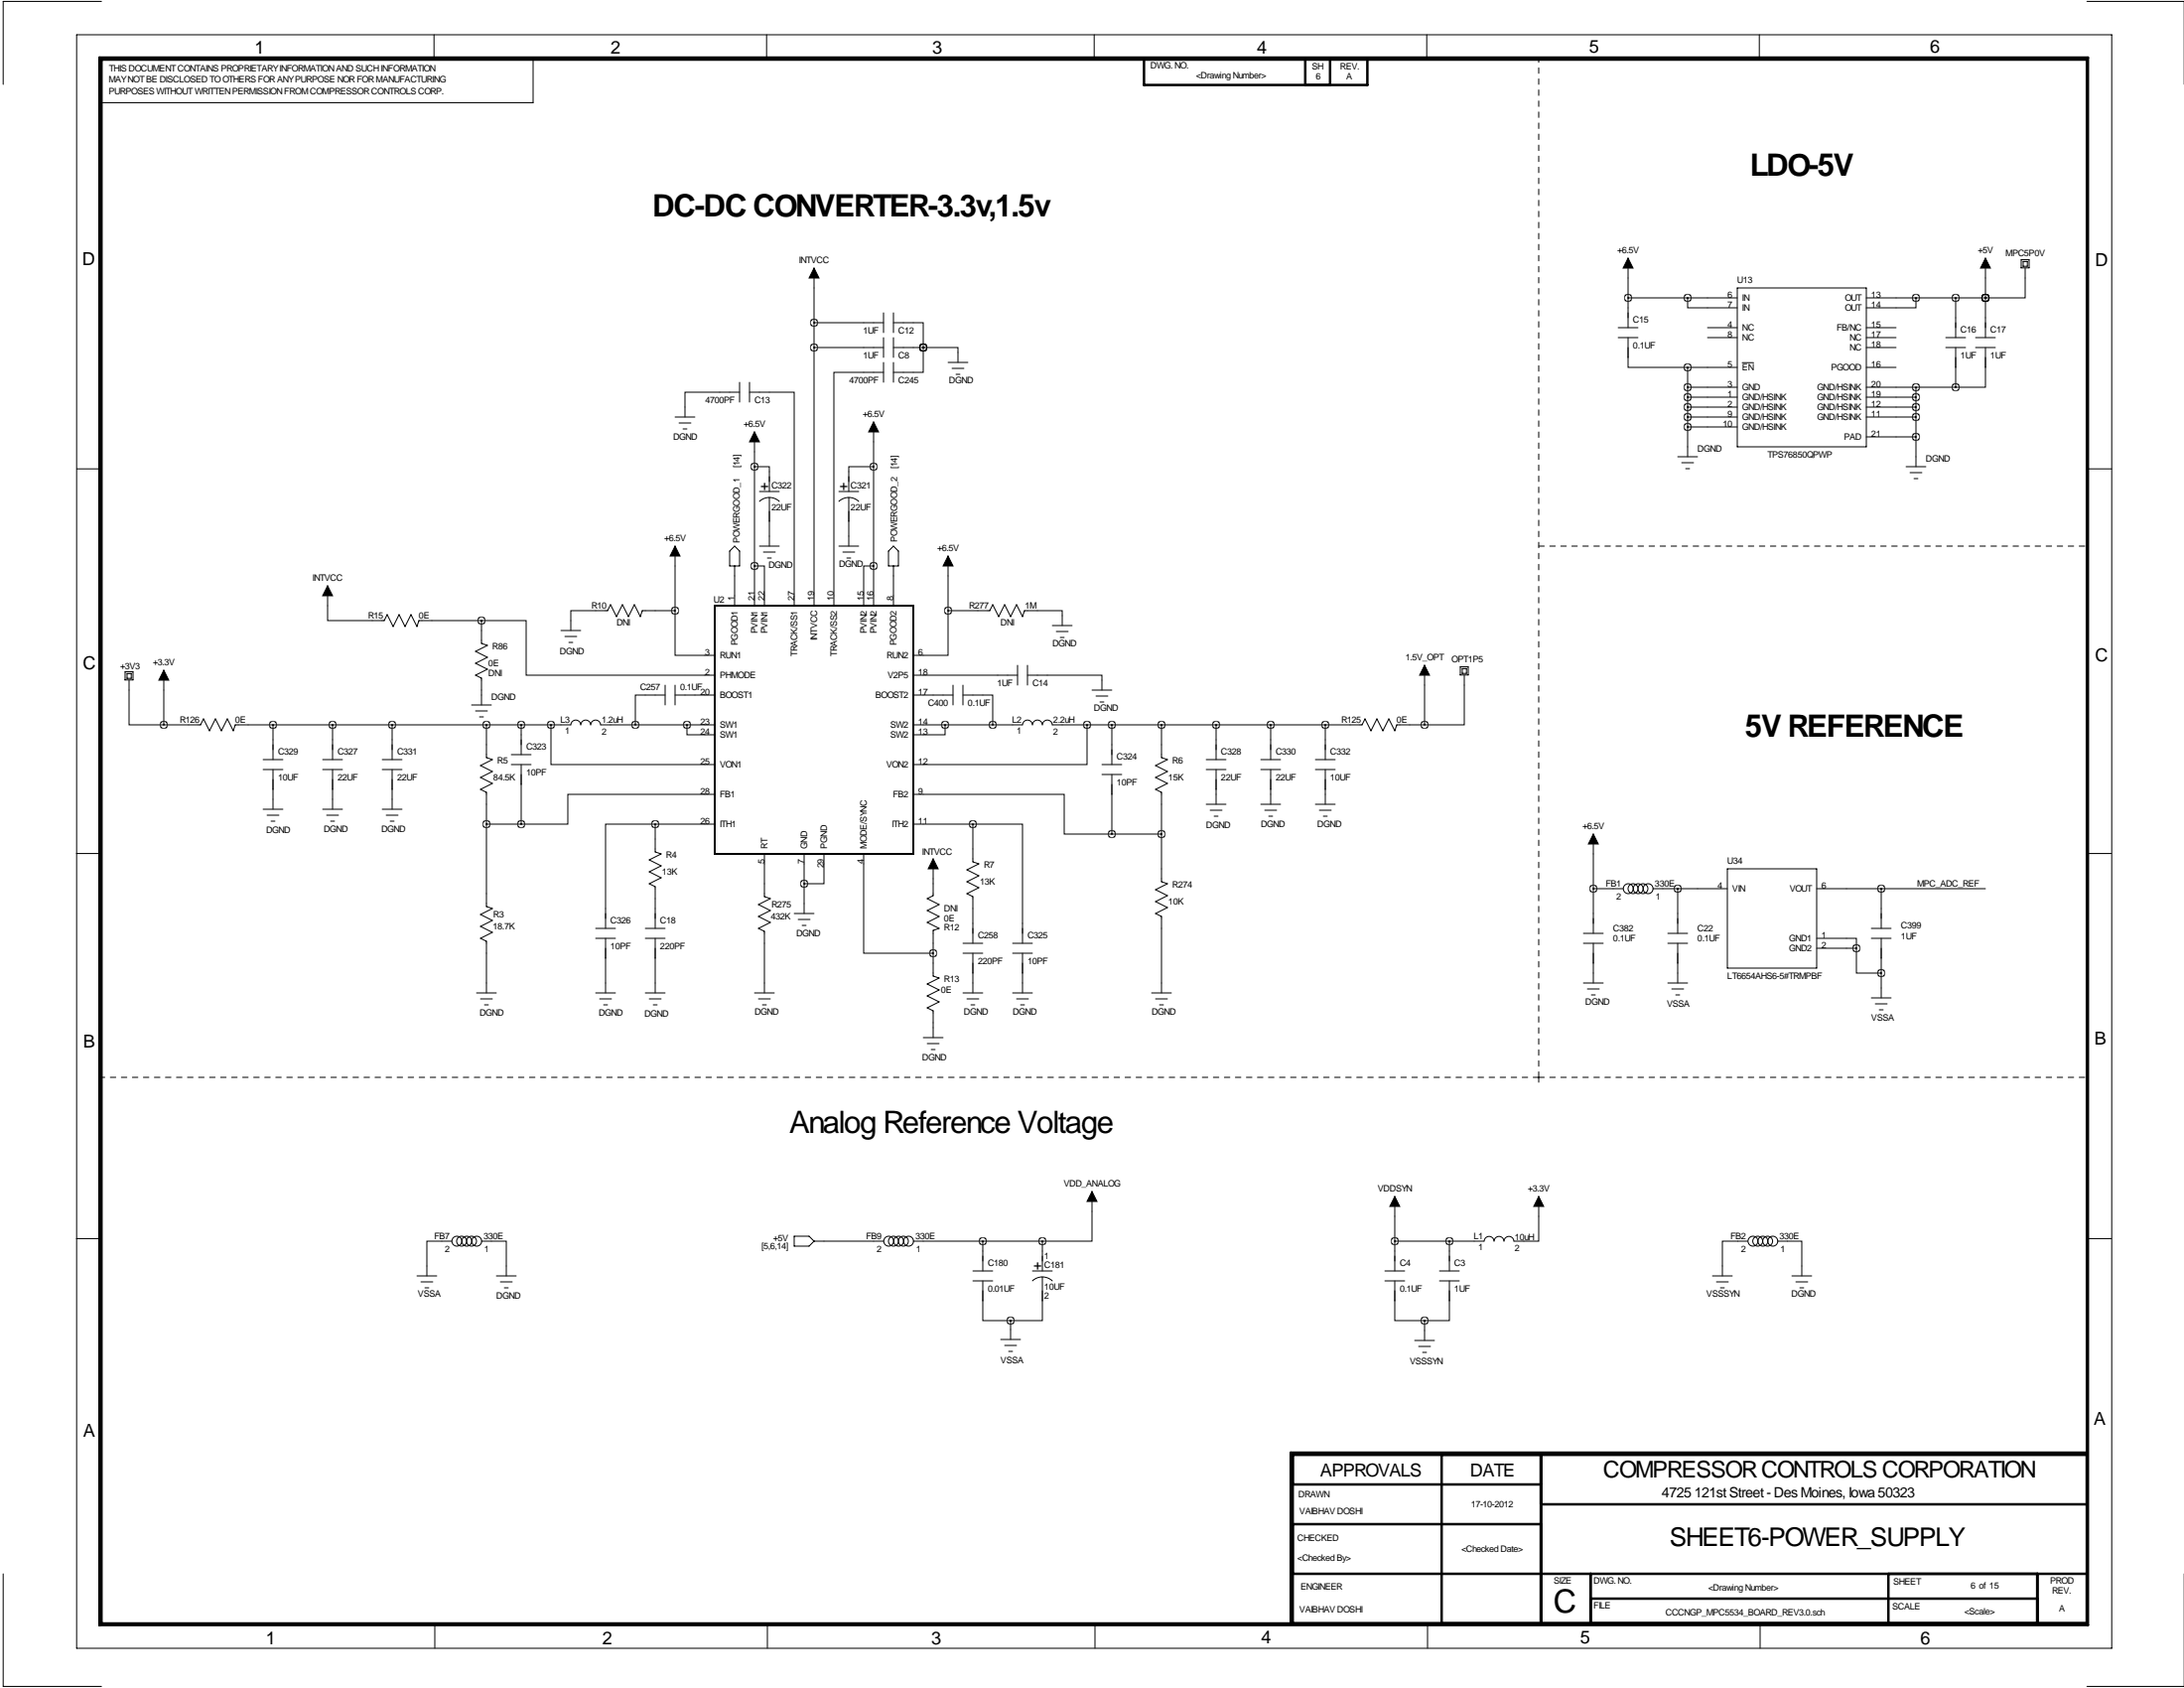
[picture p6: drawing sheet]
<svg xmlns="http://www.w3.org/2000/svg" width="559mm" height="432mm" viewBox="0 0 559 432" stroke-linecap="round" stroke-linejoin="round" font-family="sans-serif">
<g fill="none" stroke="#000" stroke-width=".25">
<path d="M19.6 8.9h520.7v412.7h-520.7zM26 .4h-25.2v21.2M111 8.9v6.3M143.6 15.2h-7.2v11.1h-110.8M196.1 8.9v6.3M280 8.9v6.3M365 8.9v6.3M450.1 8.9v6.3M534 .4h24.8M208.3 68.6v86.3M416.6 76.2h27.9M416.6 66v17.8"/>
<path d="M431.8 76.2v2.5h12.7M444.5 73.7h33v40.6h-33zM477.5 76.2h30.5M490.2 76.2v2.5h-12.7M500.4 76.2v10.2M508 76.2h.1M508 66v20.4M517.1 68.5h2.1v-2.1h-2.1v2.1M517.6 68.1h1.1v-1.2h-1v1.2M518.2 68.6v7.6h-10.2M189.2 97.8v5.1M191.8 97.8v5.1"/>
<path d="M208.3 88.9h17.8M208.3 82.6h17.8M226.1 95.2h-12.7v59.7M226.1 80v5.1M226.1 86.4v5M226.1 92.7v5.1M228.6 82.6h7.6v6.3M228.6 80v5.1M228.6 86.4v5M228.6 92.7v5.1M228.6 88.9h7.6M236.2 88.9h.1"/>
<path d="M236.2 88.9v6.3h-7.6M236.2 88.9h8.9v3.8M242.6 92.7h5M243.6 94.2h3M244.6 95.8h1M414 83.8h5.1M414 86.4h5.1M416.6 86.4v7.6h15.2M431.8 99.1h12.7M431.8 94h12.7M431.8 94v22.8M436.9 83.8h7.6"/>
<path d="M436.9 86.4h7.6M445.8 92.8h2.9M477.5 88.9h7.6M477.5 83.8h7.6M477.5 86.4h7.6M477.5 99.1h22.9M477.5 94h7.6M490.2 99.1v20.3M497.8 88.9h5.1M497.8 86.4h5.1M500.4 88.9v10.2M505.5 88.9h5"/>
<path d="M505.5 86.4h5M508 88.9v10.2h-7.6M19.7 119.9h6.4M172.7 106.7h5.1M173.7 108.2h3.1M174.8 109.7h1M189.2 100.3h-13.9v6.4M191.8 100.3h11.4v54.6M193 119.4h3.8v6.3M193 110.5v44.4M223.5 119.4h-6.3v6.3M223.5 107.9v47"/>
<path d="M429.3 116.8h5M430.3 118.4h3M431.3 119.9h1M431.8 101.6h12.7M431.8 104.1h12.7M431.8 106.7h12.7M431.8 109.2h12.7M477.5 101.6h12.7M477.5 104.1h12.7M477.5 106.7h12.7M477.5 111.8h12.7M487.7 119.4h5.1"/>
<path d="M533.9 119.9h6.4M172.7 139.7v16.5M194.3 125.7h5.1M194.3 139.7h5.1M194.3 128.3a3.7 3.7 0 0 1 5.1 0M196.8 127.3v12.4M214.6 125.7h5.1M214.6 139.7h5.1M214.6 128.3a3.7 3.7 0 0 1 5.1 0M217.2 127.3v12.4M488.7 120.9h3M489.7 122.4h1"/>
<path d="M83.8 149.9v8.9h14.5l.8-1.6 1.5 3.1 1.5-3.1 1.5 3.1 1.6-3.1 1.5 3.1 .5-1.5h16M123.2 158.8h11.4v13.9h48.3M123.2 158.8v5.8l1.5 .5-3 1.5 3 1.5-3 1.6 3 1.5-3 1.5 1.5 .8v6.8M172.7 156.2v11.4h10.2M172.7 156.2h-8.4l-.5 1.5-1.5-3-1.5 3-1.5-3-1.6 3-1.5-3-.8 1.5h-9.4v5.1M186.7 141l1.3-1.3 1.2 1.3v3.8h-2.5zM188 144.8v10.1M193 144.8h2.6v10.1M195.3 141.2h3.1M196.3 142.7h1.1M215.6 141.2h3.1M216.7 142.7h1"/>
<path d="M223.5 144.8h-2.5v10.1M227.3 141l1.3-1.3 1.3 1.3v3.8h-2.6zM228.6 144.8v10.1M242.6 156.2v11.4h-8.9M242.6 156.2h10.6l.8-1.5 1.5 3 1.5-3 1.6 3 1.5-3 1.5 3 .5-1.5h9.7v3.8M242.6 142.2v14M32 173.9h2v-2h-2v2M32.5 173.5h1.1v-1.2h-1.1v1.2M33 174v11.4h8.9M41.9 171.4v14M143.5 161.3h5.1M144.5 162.8h3.1"/>
<path d="M145.5 164.3h1.1M170.2 177.8h-7.6v7.6M170.2 175.3v5M172.7 177.8h10.2M172.7 175.3v5M233.7 177.8h10.1M233.7 172.7h26.6M243.8 175.3v5M246.4 177.8h7.6v7.6M246.4 175.3v5M260.3 170.2v5.1M262.9 172.7h19v3.8"/>
<path d="M262.9 170.2v5.1M269.2 160h5.1M270.3 161.5h3M271.3 163.1h1M279.4 176.5h5.1M280.4 178.1h3.1M281.4 179.6h1M364.5 170.2v15.2M373.6 172.7h2.1v-2.1h-2.1v2.1M374.1 172.3h1.1v-1.3h-1.1v1.3M374.6 172.7v12.7h-10.1M41.9 185.4h9.4l.8-1.5 1.5 3 1.5-3 1.5 3 1.6-3 1.5 3 .5-1.5h85.9a1.27 1.27 0 0 1 1.2-1.2 1.27 1.27 0 0 1 1.3 1.2 1.27 1.27 0 0 1 1.3-1.2 1.27 1.27 0 0 1 1.2 1.2 1.27 1.27 0 0 1 1.3-1.2 1.27 1.27 0 0 1 1.3 1.2h29.2"/>
<path d="M67.3 194.3h5.1M67.3 196.8h5.1M69.8 185.4v8.9M69.8 196.8v10.2M82.5 194.3h5.1M82.5 196.8h5.1M85.1 185.4v8.9M85.1 196.8v10.2M97.8 194.3h5.1M97.8 196.8h5.1M100.3 185.4v8.9M100.3 196.8v10.2"/>
<path d="M120.6 180.3h5.1M121.7 181.9h3M122.7 183.4h1M124.5 185.4v8.4l1.5 .5-3.1 1.5 3.1 1.6-3.1 1.5 3.1 1.5-3.1 1.5 1.6 .8v29.2l1.5 .5-3.1 1.5 3.1 1.6-3.1 1.5 3.1 1.5-3.1 1.5 1.6 .8v13.2M130.8 195.6h5.1M130.8 193h5.1M133.3 185.4v7.6M133.3 195.6v15.2M141 185.4v10.2h41.9M175.8 185.4v2.6h7.1M233.7 185.4h27.9a1.27 1.27 0 0 1 1.3-1.2 1.27 1.27 0 0 1 1.3 1.2 1.27 1.27 0 0 1 1.2-1.2 1.27 1.27 0 0 1 1.3 1.2 1.27 1.27 0 0 1 1.3-1.2 1.27 1.27 0 0 1 1.2 1.2h79.3l.7-1.5 1.6 3 1.5-3 1.5 3 1.5-3 1.6 3 .5-1.5h7.1M241.8 185.4v2.6h-8.1"/>
<path d="M278.1 185.4v10.2h-44.4M281.9 195.6h5.1M281.9 198.1h5.1M284.5 185.4v10.2M284.5 198.1v15.3M297.2 185.4v8.4l1.5 .5-3 1.5 3 1.6-3 1.5 3 1.5-3 1.5 1.5 .8v22.9l1.5 .5-3 1.5 3 1.5-3 1.5 3 1.6-3 1.5 1.5 .7v19.6M308.6 194.3h5.1M308.6 196.8h5.1M311.1 185.4v8.9M311.1 196.8v8.9M322.6 194.3h5.1M322.6 196.8h5.1"/>
<path d="M325.1 185.4v8.9M325.1 196.8v8.9M336.5 194.3h5.1M336.5 196.8h5.1M339.1 185.4v8.9M339.1 196.8v8.9M19.6 218.3h6.4M67.3 207h5.1M68.3 208.5h3.1M69.3 210.1h1.1M82.5 207h5.1M83.6 208.5h3"/>
<path d="M84.6 210.1h1M97.8 207h5.1M98.8 208.5h3.1M99.8 210.1h1M124.5 210.8h8.8M167.6 210.8h-12.7v26.7M167.6 210.8h15.3M167.6 210.8v7.1l1.6 .5-3.1 1.6 3.1 1.5-3.1 1.5 3.1 1.5-3.1 1.6 1.5 .7v10.7M182.9 203.2h-37.6v7.6h-12M195.6 218.4v11l1.5 .5-3 1.5 3 1.5-3 1.5 3 1.6-3 1.5 1.5 .8v15.7M205.7 218.4v15.3M210.8 218.4v7.7h-5.1"/>
<path d="M221 218.4v25.4h17.8M233.7 203.2h38.6v10.2h12.2M233.7 210.8h15.2M238.8 219.7v9.4l-1.6 .8 3.1 1.5-3.1 1.5 3.1 1.5-3.1 1.6 3.1 1.5-1.5 .5v11.7l1.5 .5-3.1 1.5 3.1 1.5-3.1 1.6 3.1 1.5-3.1 1.5 1.6 .8v6.8M248.9 210.8h12.7v30.5M248.9 210.8v9.7l1.5 .5-3 1.5 3 1.5-3 1.6 3 1.5-3 1.5 1.5 .8v11.9M284.5 213.4h12.7M308.6 205.7h5.1M309.6 207.3h3.1M310.6 208.8h1.1M322.6 205.7h5.1M323.6 207.3h3"/>
<path d="M324.6 208.8h1M336.5 205.7h5.1M337.6 207.3h3M338.6 208.8h1M407.7 213.4v25.4M533.8 218.3h6.4M152.4 237.5h5.1M165.1 237.5h5.1M203.2 233.7h5.1M204.2 235.2h3.1M205.2 236.7h1M405.1 238.8h5.1"/>
<path d="M407.7 227.3h7.6M422.9 227.3h19.1M426.7 238.8h5.1M429.3 227.3v11.5M442 222.2h22.8v25.4h-22.8zM464.8 227.3h43.2M478.8 237.5h5.1M481.3 227.3v10.2M121.9 254h5.1M122.9 255.5h3.1M124 257h1M152.4 240h5.1"/>
<path d="M152.4 254h5.1M153.4 255.5h3.1M154.4 257h1M154.9 240v14M165.1 240h5.1M165.1 254h5.1M166.1 255.5h3.1M167.1 257h1M167.6 240v14M193 254h5.1M194.1 255.5h3M195.1 257h1"/>
<path d="M246.4 241.3h5.1M246.4 243.8h5.1M246.4 254h5.1M247.4 255.5h3M248.4 257h1M248.9 243.8v10.2M259.1 241.3h5.1M259.1 243.8h5.1M259.1 254h5.1M260.1 255.5h3M261.1 257h1M261.6 243.8v10.2"/>
<path d="M294.6 254h5.1M295.7 255.5h3M296.7 257h1M405.1 241.3h5.1M405.1 251.5h5.1M406.1 253h3.1M407.2 254.5h1M407.7 241.3v10.2M426.7 241.3h5.1M426.7 251.5h5.1M427.7 253h3.1M428.8 254.5h1"/>
<path d="M429.3 241.3v10.2M464.8 240h10.2v2.6M464.8 242.6h10.2M475 242.6v6.3h6.3M478.8 240h5.1M478.8 255.3h5.1M479.8 256.8h3.1M480.8 258.3h1M481.3 240v15.3M236.2 265.4h5.1M237.2 267h3.1M238.3 268.5h1"/>
<path d="M19.6 316.8h6.4M115.6 317.5h-6.4v8.9M123.2 317.5h6.3v8.9M203.2 316.2h3.8l1.3 1.3-1.3 1.3h-3.8zM208.3 317.5h17.8M233.7 317.5h33M251.5 317.5v7.6M266.7 317.5v7.6M279.4 304.8v12.7h-12.7M356.9 306.1v19M370.8 317.5v7.6M393.7 306.1v11.4h-6.4a1.27 1.27 0 0 0-1.2-1.2 1.27 1.27 0 0 0-1.3 1.2 1.27 1.27 0 0 0-1.3-1.2 1.27 1.27 0 0 0-1.2 1.2 1.27 1.27 0 0 0-1.3-1.2 1.27 1.27 0 0 0-1.3 1.2h-22.8"/>
<path d="M447.2 317.5h-6.5v8.9M454.8 317.5h6.2v8.9M533.8 316.8h6.4M106.7 326.4h5.1M107.7 327.9h3M108.7 329.4h1M127 326.4h5.1M128 327.9h3.1M129 329.4h1M248.9 325.1h5.1M248.9 327.7h5.1M251.5 327.7v10.1h7.1"/>
<path d="M258.6 337.8v4.8M264.2 325.1h5M264.2 327.6a3.7 3.7 0 0 1 5 .1M266.7 326.6v11.2h-8.1M354.3 325.1h5.1M354.3 327.7h5.1M356.9 327.7v10.1h7.6M364.5 337.8v5.1M368.3 325.1h5.1M368.3 327.7h5.1M370.8 327.7v10.1h-6.3M438.1 326.4h5.1"/>
<path d="M439.2 327.9h3M440.2 329.4h1M458.5 326.4h5M459.5 327.9h3M460.5 329.4h1M256 342.6h5.1M257 344.2h3.1M258.1 345.7h1M361.9 342.9h5.1M363 344.4h3M364 345.9h1M.8 402.6v28.8h25.2"/>
<path d="M111.3 415.3v6.3M196.3 415.3v6.3M280.2 415.3v6.3M365.3 415.3v6.3M450.3 415.3v6.3M534 431.4h24.8"/>
<circle cx="416.6" cy="227.3" r="1.27"/>
<circle cx="417.8" cy="227.3" r="1.27"/>
<circle cx="419.2" cy="227.3" r="1.27"/>
<circle cx="420.4" cy="227.3" r="1.27"/>
<circle cx="421.7" cy="227.3" r="1.27"/>
<circle cx="116.9" cy="317.5" r="1.27"/>
<circle cx="118.1" cy="317.5" r="1.27"/>
<circle cx="119.4" cy="317.5" r="1.27"/>
<circle cx="120.6" cy="317.5" r="1.27"/>
<circle cx="122" cy="317.5" r="1.27"/>
<circle cx="227.4" cy="317.5" r="1.27"/>
<circle cx="228.6" cy="317.5" r="1.27"/>
<circle cx="229.9" cy="317.5" r="1.27"/>
<circle cx="231.1" cy="317.5" r="1.27"/>
<circle cx="232.5" cy="317.5" r="1.27"/>
<circle cx="448.5" cy="317.5" r="1.27"/>
<circle cx="449.7" cy="317.5" r="1.27"/>
<circle cx="451.1" cy="317.5" r="1.27"/>
<circle cx="452.3" cy="317.5" r="1.27"/>
<circle cx="453.6" cy="317.5" r="1.27"/>
</g>
<g fill="none" stroke="#000" stroke-width=".63">
<path d="M25.5 14.7h508.7v401h-508.7zM26 15.2h508v400.1h-508zM292.7 15h57.2v6.7h-57.2zM334 21.7v-6.7h6.3v6.7M330.8 379.7h63.5M368.9 372.1v43.2M394.3 372.1v43.2M534 372.1h-203.2v43.2M534 371.6h-203.7v43.7M330.8 389.9h63.5M394.3 384.8h139.7M330.8 402.6h203.2"/>
<path d="M407 402.6v12.7M407 408.9h114.3M483.2 402.6v12.7M521.3 402.6v12.7"/>
</g>
<path d="M393.7 139.7h141M25.4 275.6h368.3M393.7 275.6v1.3M393.7 275.6v-260.4M393.7 275.6h141" fill="none" stroke="#000" stroke-width=".25" stroke-dasharray="1.4 1.4"/>
<path d="M182.9 154.9h50.8v63.5h-50.8z" fill="none" stroke="#000" stroke-width=".51"/>
<g fill="#000" stroke="#000" stroke-width=".25">
<path d="M208.3 68.6l1.2 2.5h-2.5zM416.6 66l1.2 2.6h-2.5zM508 66l1.3 2.6h-2.6zM193 110.5l1.3 2.5h-2.5zM223.5 107.9l1.3 2.6h-2.6zM172.7 139.7l1.3 2.5h-2.6zM83.8 149.9l1.3 2.5h-2.6zM242.6 142.2l1.2 2.6h-2.5zM41.9 171.4l1.3 2.6h-2.6zM364.5 170.2l1.3 2.5h-2.6zM238.8 219.7l1.2 2.5h-2.5zM407.7 213.4l1.2 2.5h-2.5z"/>
<path d="M279.4 304.8l1.3 2.5h-2.6zM356.9 306.1l1.2 2.5h-2.5zM393.7 306.1l1.3 2.5h-2.6z"/>
</g>
<path d="M251.4 317.5a.07 .07 0 0 0 .1 0 .07 .07 0 0 0-.1 0zM258.5 337.8a.07 .07 0 0 0 .1 0 .07 .07 0 0 0-.1 0zM266.6 317.5a.1 .1 0 0 0 .2 0 .1 .1 0 0 0-.2 0zM193 144.8a.07 .07 0 0 0 .1 0 .07 .07 0 0 0-.1 0zM223.5 144.8a.07 .07 0 0 0 .1 0 .07 .07 0 0 0-.1 0zM205.7 226.1a.07 .07 0 0 0 .1 0 .07 .07 0 0 0-.1 0zM175.7 185.4a.07 .07 0 0 0 .1 0 .07 .07 0 0 0-.1 0zM133.3 210.8a.07 .07 0 0 0 .1 0 .07 .07 0 0 0-.1 0zM124.4 210.8a.07 .07 0 0 0 .1 0 .07 .07 0 0 0-.1 0zM133.3 185.4a.07 .07 0 0 0 .1 0 .07 .07 0 0 0-.1 0zM100.3 185.4a.07 .07 0 0 0 .1 0 .07 .07 0 0 0-.1 0zM85 185.4a.1 .1 0 0 0 .2 0 .1 .1 0 0 0-.2 0zM124.4 185.4a.07 .07 0 0 0 .1 0 .07 .07 0 0 0-.1 0zM162.5 185.4a.07 .07 0 0 0 .1 0 .07 .07 0 0 0-.1 0zM140.9 185.4a.07 .07 0 0 0 .1 0 .07 .07 0 0 0-.1 0zM297.1 213.4a.07 .07 0 0 0 .1 0 .07 .07 0 0 0-.1 0zM284.4 213.4a.07 .07 0 0 0 .1 0 .07 .07 0 0 0-.1 0zM297.1 185.4a.07 .07 0 0 0 .1 0 .07 .07 0 0 0-.1 0zM311.1 185.4a.07 .07 0 0 0 .1 0 .07 .07 0 0 0-.1 0zM325.1 185.4a.07 .07 0 0 0 .1 0 .07 .07 0 0 0-.1 0zM284.4 185.4a.07 .07 0 0 0 .1 0 .07 .07 0 0 0-.1 0zM241.7 185.4a.1 .1 0 0 0 .2 0 .1 .1 0 0 0-.2 0zM248.9 210.8a.07 .07 0 0 0 .1 0 .07 .07 0 0 0-.1 0zM167.6 210.8a.07 .07 0 0 0 .1 0 .07 .07 0 0 0-.1 0zM253.9 185.4a.1 .1 0 0 0 .2 0 .1 .1 0 0 0-.2 0zM172.7 156.2a.07 .07 0 0 0 .1 0 .07 .07 0 0 0-.1 0zM242.5 156.2a.07 .07 0 0 0 .1 0 .07 .07 0 0 0-.1 0zM193 119.4a.07 .07 0 0 0 .1 0 .07 .07 0 0 0-.1 0zM208.2 88.9a.07 .07 0 0 0 .1 0 .07 .07 0 0 0-.1 0zM236.2 88.9a.07 .07 0 0 0 .1 0 .07 .07 0 0 0-.1 0zM236.2 88.9a.07 .07 0 0 0 .1 0 .07 .07 0 0 0-.1 0zM223.5 119.4a.07 .07 0 0 0 .1 0 .07 .07 0 0 0-.1 0zM278.1 185.4a.07 .07 0 0 0 .1 0 .07 .07 0 0 0-.1 0zM123.1 158.7a.1 .1 0 0 0 .2 0 .1 .1 0 0 0-.2 0zM208.2 82.5a.07 .07 0 0 0 .1 0 .07 .07 0 0 0-.1 0zM339 185.4a.1 .1 0 0 0 .2 0 .1 .1 0 0 0-.2 0zM364.4 185.4a.1 .1 0 0 0 .2 0 .1 .1 0 0 0-.2 0zM41.8 185.4a.1 .1 0 0 0 .2 0 .1 .1 0 0 0-.2 0zM69.8 185.4a.07 .07 0 0 0 .1 0 .07 .07 0 0 0-.1 0zM481.3 227.3a.07 .07 0 0 0 .1 0 .07 .07 0 0 0-.1 0zM474.9 242.6a.07 .07 0 0 0 .1 0 .07 .07 0 0 0-.1 0zM481.3 248.9a.07 .07 0 0 0 .1 0 .07 .07 0 0 0-.1 0zM356.8 317.5a.07 .07 0 0 0 .1 0 .07 .07 0 0 0-.1 0zM370.8 317.5a.07 .07 0 0 0 .1 0 .07 .07 0 0 0-.1 0zM364.4 337.8a.1 .1 0 0 0 .2 0 .1 .1 0 0 0-.2 0zM238.7 243.8a.07 .07 0 0 0 .1 0 .07 .07 0 0 0-.1 0zM429.2 227.3a.07 .07 0 0 0 .1 0 .07 .07 0 0 0-.1 0zM407.6 227.3a.07 .07 0 0 0 .1 0 .07 .07 0 0 0-.1 0zM431.7 76.2a.1 .1 0 0 0 .2 0 .1 .1 0 0 0-.2 0zM490.2 76.2a.07 .07 0 0 0 .1 0 .07 .07 0 0 0-.1 0zM431.7 99.1a.1 .1 0 0 0 .2 0 .1 .1 0 0 0-.2 0zM431.7 101.6a.1 .1 0 0 0 .2 0 .1 .1 0 0 0-.2 0zM431.7 104.1a.1 .1 0 0 0 .2 0 .1 .1 0 0 0-.2 0zM431.7 106.7a.1 .1 0 0 0 .2 0 .1 .1 0 0 0-.2 0zM431.7 109.2a.1 .1 0 0 0 .2 0 .1 .1 0 0 0-.2 0zM431.7 94a.1 .1 0 0 0 .2 0 .1 .1 0 0 0-.2 0zM500.3 76.2a.07 .07 0 0 0 .1 0 .07 .07 0 0 0-.1 0zM490.2 99.1a.07 .07 0 0 0 .1 0 .07 .07 0 0 0-.1 0zM490.2 101.6a.07 .07 0 0 0 .1 0 .07 .07 0 0 0-.1 0zM490.2 104.1a.07 .07 0 0 0 .1 0 .07 .07 0 0 0-.1 0zM490.2 106.7a.07 .07 0 0 0 .1 0 .07 .07 0 0 0-.1 0zM490.2 111.8a.07 .07 0 0 0 .1 0 .07 .07 0 0 0-.1 0zM416.5 76.2a.07 .07 0 0 0 .1 0 .07 .07 0 0 0-.1 0zM507.9 76.2a.1 .1 0 0 0 .2 0 .1 .1 0 0 0-.2 0zM500.3 99.1a.07 .07 0 0 0 .1 0 .07 .07 0 0 0-.1 0zM507.9 76.2a.1 .1 0 0 0 .2 0 .1 .1 0 0 0-.2 0z" fill="#000" stroke="#000" stroke-width="1.9"/>
<text font-size="8.2" x="397.5" y="412.4">C</text>
<g font-size="7.9">
<text x="447.8" y="45">LDO-5V</text>
<text x="166.9" y="55.4">DC-DC CONVERTER-3.3v,1.5v</text>
<text x="446.5" y="188.5">5V REFERENCE</text>
<text x="201.9" y="289.8">Analog Reference Voltage</text>
</g>
<text font-size="6.6" x="427.2" y="395.4">SHEET6-POWER_SUPPLY</text>
<text font-size="5.9" x="410.2" y="378">COMPRESSOR CONTROLS CORPORATION</text>
<g font-size="4.6">
<text x="65.1" y="13.7">1</text>
<text x="156.3" y="13.7">2</text>
<text x="238.5" y="13.7">3</text>
<text x="321.6" y="13.7">4</text>
<text x="406.6" y="13.5">5</text>
<text x="493.8" y="13.5">6</text>
<text x="21.1" y="67.9">D</text>
<text x="536.1" y="68.1">D</text>
<text x="21.2" y="171.1">C</text>
<text x="536" y="169.2">C</text>
<text x="21.3" y="268.1">B</text>
<text x="535.9" y="267.2">B</text>
<text x="535.7" y="364.5">A</text>
<text x="21.3" y="367.5">A</text>
<text x="337.8" y="377.7">APPROVALS</text>
<text x="376.2" y="377.7">DATE</text>
<text x="68" y="420.6">1</text>
<text x="154.1" y="420.6">2</text>
<text x="238.3" y="420.6">3</text>
<text x="322.7" y="420.5">4</text>
<text x="404.4" y="420.4">5</text>
<text x="491.4" y="420.6">6</text>
</g>
<g font-size="3.6">
<text x="194.6" y="125.5">+</text>
<text x="214.9" y="125.5">+</text>
<text x="264.4" y="324.9">+</text>
<text x="425.2" y="383">4725 121st Street - Des Moines, Iowa 50323</text>
</g>
<g font-size="2.3">
<text x="294.3" y="17.6">DWG. NO.</text>
<text x="335.7" y="17.7">SH</text>
<text x="342.9" y="17.8">REV.</text>
<text x="27.8" y="21.1">MAY NOT BE DISCLOSED TO OTHERS FOR ANY PURPOSE NOR FOR MANUFACTURING</text>
<text x="27.9" y="18.3">THIS DOCUMENT CONTAINS PROPRIETARY INFORMATION AND SUCH INFORMATION</text>
<text x="306.1" y="20.1">&lt;Drawing Number&gt;</text>
<text x="336.7" y="20.3">6</text>
<text x="344.5" y="20.3">A</text>
<text x="27.8" y="24.2">PURPOSES WITHOUT WRITTEN PERMISSION FROM COMPRESSOR CONTROLS CORP.</text>
<text x="413.8" y="64.8">+6.5V</text>
<text x="506.1" y="64.8">+5V</text>
<text x="513.2" y="65.5">MPC5P0V</text>
<text x="204.5" y="67.3">INTVCC</text>
<text x="442" y="76.2">6</text>
<text x="444.5" y="72.4">U13</text>
<text x="445.8" y="77">IN</text>
<text x="472" y="77">OUT</text>
<text x="478.8" y="76.2">13</text>
<text x="417.8" y="82.6">C15</text>
<text x="442" y="83.8">4</text>
<text x="442" y="78.7">7</text>
<text x="445.8" y="79.5">IN</text>
<text x="472" y="79.5">OUT</text>
<text x="478.8" y="78.7">14</text>
<text x="478.8" y="83.8">15</text>
<text x="220.8" y="85.4">1UF</text>
<text x="229.9" y="85.4">C12</text>
<text x="417.8" y="89.2">0.1UF</text>
<text x="442" y="86.4">8</text>
<text x="445.8" y="84.6">NC</text>
<text x="445.8" y="87.1">NC</text>
<text x="469.9" y="84.6">FB/NC</text>
<text x="473.2" y="87.1">NC</text>
<text x="473.2" y="89.7">NC</text>
<text x="478.8" y="86.4">17</text>
<text x="478.8" y="88.9">18</text>
<text x="501.6" y="85.1">C16</text>
<text x="509.3" y="85.1">C17</text>
<text x="220.8" y="91.7">1UF</text>
<text x="229.9" y="91.7">C8</text>
<text x="442" y="94">5</text>
<text x="445.8" y="94.7">EN</text>
<text x="468.5" y="94.7">PGOOD</text>
<text x="478.8" y="94">16</text>
<text x="501.6" y="91.7">1UF</text>
<text x="509.3" y="91.7">1UF</text>
<text x="217.3" y="98.1">4700PF</text>
<text x="229.9" y="98.1">C245</text>
<text x="242.8" y="98">DGND</text>
<text x="442" y="101.6">1</text>
<text x="442" y="99.1">3</text>
<text x="445.8" y="99.8">GND</text>
<text x="464.9" y="99.8">GND/HSINK</text>
<text x="478.8" y="99.1">20</text>
<text x="478.8" y="101.6">19</text>
<text x="180.4" y="103.1">4700PF</text>
<text x="193" y="103.1">C13</text>
<text x="220.8" y="106.7">+6.5V</text>
<text x="442" y="106.7">9</text>
<text x="442" y="104.1">2</text>
<text x="445.8" y="107.4">GND/HSINK</text>
<text x="445.8" y="104.9">GND/HSINK</text>
<text x="445.8" y="102.4">GND/HSINK</text>
<text x="464.9" y="102.4">GND/HSINK</text>
<text x="464.9" y="104.9">GND/HSINK</text>
<text x="464.9" y="107.4">GND/HSINK</text>
<text x="478.8" y="104.1">12</text>
<text x="478.8" y="106.7">11</text>
<text x="172.2" y="112.5">DGND</text>
<text x="190.3" y="109.2">+6.5V</text>
<text x="440.9" y="109.2">10</text>
<text x="445.8" y="110">GND/HSINK</text>
<text x="471.8" y="112.5">PAD</text>
<text x="478.8" y="111.8">21</text>
<text x="189.2" y="119.8" transform="rotate(-90 189.2 119.8)">[14]</text>
<text x="434.3" y="115.6">DGND</text>
<text x="452.3" y="117.1">TPS76850QPWP</text>
<text x="492.8" y="118.1">DGND</text>
<text x="197.4" y="125">C322</text>
<text x="217.7" y="125">C321</text>
<text x="229.6" y="120" transform="rotate(-90 229.6 120)">[14]</text>
<text x="197.4" y="130.6">22UF</text>
<text x="217.7" y="130.6">22UF</text>
<text x="170" y="138.4">+6.5V</text>
<text x="189.2" y="138.9" transform="rotate(-90 189.2 138.9)">POWERGOOD_1</text>
<text x="229.6" y="138.7" transform="rotate(-90 229.6 138.7)">POWERGOOD_2</text>
<text x="239.8" y="141">+6.5V</text>
<text x="80" y="148.6">INTVCC</text>
<text x="196.6" y="145.3">DGND</text>
<text x="214.6" y="145">DGND</text>
<text x="151.4" y="155.7">R10</text>
<text x="182.6" y="154.2">U2</text>
<text x="188" y="153.7" transform="rotate(-90 188 153.7)">1</text>
<text x="193" y="153.7" transform="rotate(-90 193 153.7)">21</text>
<text x="195.6" y="153.7" transform="rotate(-90 195.6 153.7)">22</text>
<text x="203.2" y="153.7" transform="rotate(-90 203.2 153.7)">27</text>
<text x="208.3" y="153.7" transform="rotate(-90 208.3 153.7)">19</text>
<text x="213.4" y="153.7" transform="rotate(-90 213.4 153.7)">10</text>
<text x="221" y="153.7" transform="rotate(-90 221 153.7)">15</text>
<text x="223.5" y="153.7" transform="rotate(-90 223.5 153.7)">16</text>
<text x="228.6" y="153.7" transform="rotate(-90 228.6 153.7)">8</text>
<text x="248" y="155.8">R277</text>
<text x="262.3" y="155.7">1M</text>
<text x="94.2" y="158.2">R15</text>
<text x="107.2" y="158.2">0E</text>
<text x="157.7" y="160">DNI</text>
<text x="256" y="160">DNI</text>
<text x="126" y="166.1">R86</text>
<text x="143.3" y="167.4">DGND</text>
<text x="180.4" y="167.6">3</text>
<text x="188.7" y="165.2" transform="rotate(-90 188.7 165.2)">PGOOD1</text>
<text x="193.8" y="162.1" transform="rotate(-90 193.8 162.1)">PVIN1</text>
<text x="196.3" y="162.1" transform="rotate(-90 196.3 162.1)">PVIN1</text>
<text x="204" y="167.9" transform="rotate(-90 204 167.9)">TRACK/SS1</text>
<text x="209" y="163.9" transform="rotate(-90 209 163.9)">INTVCC</text>
<text x="214.1" y="167.9" transform="rotate(-90 214.1 167.9)">TRACK/SS2</text>
<text x="221.7" y="162.1" transform="rotate(-90 221.7 162.1)">PVIN2</text>
<text x="224.3" y="162.1" transform="rotate(-90 224.3 162.1)">PVIN2</text>
<text x="229.4" y="165.2" transform="rotate(-90 229.4 165.2)">PGOOD2</text>
<text x="234.9" y="167.6">6</text>
<text x="269.2" y="165.4">DGND</text>
<text x="30.8" y="171.2">+3V3</text>
<text x="39.1" y="170.2">+3.3V</text>
<text x="125" y="170.4">0E</text>
<text x="125" y="173">DNI</text>
<text x="180.4" y="172.7">2</text>
<text x="184.1" y="168.4">RUN1</text>
<text x="184.1" y="173.5">PHMODE</text>
<text x="226.9" y="168.4">RUN2</text>
<text x="227.1" y="173.5">V2P5</text>
<text x="234.9" y="172.7">18</text>
<text x="359.6" y="168.9">1.5V_OPT</text>
<text x="371.4" y="169.4">OPT1P5</text>
<text x="125.7" y="179.1">DGND</text>
<text x="163.8" y="176.5">C257</text>
<text x="174" y="176.5">0.1UF</text>
<text x="179.2" y="177.8">20</text>
<text x="184.1" y="178.6">BOOST1</text>
<text x="224" y="178.6">BOOST2</text>
<text x="234.9" y="177.8">17</text>
<text x="255.1" y="175.5">1UF</text>
<text x="264.2" y="175.5">C14</text>
<text x="46" y="184.9">R126</text>
<text x="60.2" y="184.9">0E</text>
<text x="143.4" y="184.9">L3</text>
<text x="153.9" y="184.9">1.2uH</text>
<text x="179.2" y="185.4">23</text>
<text x="234.9" y="185.4">14</text>
<text x="237.4" y="180.6">C400</text>
<text x="247.6" y="180.6">0.1UF</text>
<text x="259" y="184.9">L2</text>
<text x="269.5" y="184.9">2.2uH</text>
<text x="279.9" y="181.9">DGND</text>
<text x="343.2" y="184.9">R125</text>
<text x="357.4" y="184.9">0E</text>
<text x="134.6" y="191.8">C323</text>
<text x="144.6" y="187.7">1</text>
<text x="153.9" y="188">2</text>
<text x="179.2" y="188">24</text>
<text x="184.1" y="186.2">SW1</text>
<text x="184.1" y="188.7">SW1</text>
<text x="227.8" y="188.7">SW2</text>
<text x="227.8" y="186.2">SW2</text>
<text x="234.9" y="188">13</text>
<text x="260.2" y="187.7">1</text>
<text x="269.5" y="188">2</text>
<text x="71.1" y="193">C329</text>
<text x="86.4" y="193">C327</text>
<text x="101.6" y="193">C331</text>
<text x="127.3" y="195.3">R5</text>
<text x="179.2" y="195.6">25</text>
<text x="184.1" y="196.3">VON1</text>
<text x="226.7" y="196.3">VON2</text>
<text x="234.9" y="195.6">12</text>
<text x="285.7" y="194.3">C324</text>
<text x="300" y="195.3">R6</text>
<text x="312.4" y="193">C328</text>
<text x="326.4" y="193">C330</text>
<text x="340.4" y="193">C332</text>
<text x="71.1" y="199.7">10UF</text>
<text x="86.4" y="199.7">22UF</text>
<text x="101.6" y="199.7">22UF</text>
<text x="126.2" y="199.7">84.5K</text>
<text x="134.6" y="198.4">10PF</text>
<text x="179.2" y="203.2">28</text>
<text x="184.1" y="204">FB1</text>
<text x="228.5" y="204">FB2</text>
<text x="234.9" y="203.2">9</text>
<text x="285.7" y="200.9">10PF</text>
<text x="299" y="199.7">15K</text>
<text x="312.4" y="199.7">22UF</text>
<text x="326.4" y="199.7">22UF</text>
<text x="340.4" y="199.7">10UF</text>
<text x="68.1" y="213.1">DGND</text>
<text x="82.8" y="212.9">DGND</text>
<text x="97.5" y="212.9">DGND</text>
<text x="179.2" y="210.8">26</text>
<text x="184.1" y="211.6">ITH1</text>
<text x="228.2" y="211.6">ITH2</text>
<text x="234.9" y="210.8">11</text>
<text x="308.6" y="211.8">DGND</text>
<text x="322.6" y="211.6">DGND</text>
<text x="337.1" y="211.6">DGND</text>
<text x="404.9" y="212.1">+6.5V</text>
<text x="170.4" y="219.5">R4</text>
<text x="195.6" y="220.9" transform="rotate(-90 195.6 220.9)">5</text>
<text x="196.3" y="217.2" transform="rotate(-90 196.3 217.2)">RT</text>
<text x="205.7" y="220.9" transform="rotate(-90 205.7 220.9)">7</text>
<text x="206.5" y="217.2" transform="rotate(-90 206.5 217.2)">GND</text>
<text x="211.6" y="217.2" transform="rotate(-90 211.6 217.2)">PGND</text>
<text x="221" y="220.9" transform="rotate(-90 221 220.9)">4</text>
<text x="221.7" y="217.2" transform="rotate(-90 221.7 217.2)">MODE/SYNC</text>
<text x="236" y="218.7">INTVCC</text>
<text x="251.7" y="222">R7</text>
<text x="442" y="221">U34</text>
<text x="169.4" y="223.8">13K</text>
<text x="210.8" y="222.1" transform="rotate(-90 210.8 222.1)">29</text>
<text x="250.7" y="226.3">13K</text>
<text x="300" y="227.1">R274</text>
<text x="410.8" y="226.8">FB1</text>
<text x="423.4" y="226.8">330E</text>
<text x="439.5" y="227.3">4</text>
<text x="466.1" y="227.3">6</text>
<text x="490.5" y="226.8">MPC_ADC_REF</text>
<text x="197.4" y="232.2">R275</text>
<text x="241.6" y="233.2">DNI</text>
<text x="299" y="231.4">10K</text>
<text x="413.6" y="230.1">2</text>
<text x="423.7" y="230.1">1</text>
<text x="443.2" y="228.1">VIN</text>
<text x="457.9" y="228.1">VOUT</text>
<text x="126.1" y="237.7">18.7K</text>
<text x="126.2" y="234.7">R3</text>
<text x="156.2" y="236.2">C326</text>
<text x="168.9" y="236.2">C18</text>
<text x="197.3" y="235.2">432K</text>
<text x="203.7" y="239.5">DGND</text>
<text x="241.6" y="238">R12</text>
<text x="241.6" y="235.7">0E</text>
<text x="412.7" y="238.3">C382</text>
<text x="434.3" y="238.3">C22</text>
<text x="486.4" y="237.5">C399</text>
<text x="156.2" y="242.8">10PF</text>
<text x="168.9" y="242.8">220PF</text>
<text x="250.2" y="240">C258</text>
<text x="262.9" y="240">C325</text>
<text x="412.7" y="240.8">0.1UF</text>
<text x="434.3" y="240.8">0.1UF</text>
<text x="457.8" y="243.3">GND2</text>
<text x="457.8" y="240.8">GND1</text>
<text x="466.1" y="242.6">2</text>
<text x="466.1" y="240">1</text>
<text x="486.4" y="240.3">1UF</text>
<text x="241.6" y="251.2">R13</text>
<text x="250.2" y="246.6">220PF</text>
<text x="262.9" y="246.6">10PF</text>
<text x="442" y="250.5">LT6654AHS6-5#TRMPBF</text>
<text x="240.8" y="254">0E</text>
<text x="405.6" y="257">DGND</text>
<text x="426.5" y="257.6">VSSA</text>
<text x="122.7" y="259.8">DGND</text>
<text x="153.2" y="259.8">DGND</text>
<text x="164.8" y="260.1">DGND</text>
<text x="193" y="259.6">DGND</text>
<text x="246.6" y="259.6">DGND</text>
<text x="259.1" y="259.6">DGND</text>
<text x="294.6" y="259.6">DGND</text>
<text x="478.8" y="261.1">VSSA</text>
<text x="236" y="271.3">DGND</text>
<text x="272.2" y="303.5">VDD_ANALOG</text>
<text x="352.5" y="304.8">VDDSYN</text>
<text x="390.9" y="304.8">+3.3V</text>
<text x="111.1" y="317">FB7</text>
<text x="123.7" y="317">330E</text>
<text x="197.9" y="317.5">+5V</text>
<text x="221.6" y="317">FB9</text>
<text x="234.2" y="317">330E</text>
<text x="377.1" y="317">L1</text>
<text x="387.6" y="317.2">10uH</text>
<text x="442.7" y="317">FB2</text>
<text x="455.3" y="317">330E</text>
<text x="113.9" y="320.3">2</text>
<text x="124" y="320.3">1</text>
<text x="194.8" y="319.5">[5,6,14]</text>
<text x="224.4" y="320.3">2</text>
<text x="234.4" y="320.3">1</text>
<text x="252.7" y="323.8">C180</text>
<text x="267.2" y="322.1">1</text>
<text x="358.1" y="323.8">C4</text>
<text x="372.1" y="323.8">C3</text>
<text x="378.3" y="319.8">1</text>
<text x="387.6" y="320">2</text>
<text x="445.5" y="320.3">2</text>
<text x="455.6" y="320.3">1</text>
<text x="267.2" y="324.4">C181</text>
<text x="267.2" y="330">10UF</text>
<text x="106.9" y="331.7">VSSA</text>
<text x="127" y="332.2">DGND</text>
<text x="252.7" y="330.5">0.01UF</text>
<text x="267.2" y="332.2">2</text>
<text x="358.1" y="330.5">0.1UF</text>
<text x="372.1" y="330.5">1UF</text>
<text x="436.6" y="331.7">VSSSYN</text>
<text x="458.4" y="331.7">DGND</text>
<text x="256" y="348.7">VSSA</text>
<text x="360.7" y="349">VSSSYN</text>
<text x="332.2" y="383">DRAWN</text>
<text x="332.5" y="387.3">VAIBHAV DOSHI</text>
<text x="376.4" y="385.6">17-10-2012</text>
<text x="332" y="394.2">CHECKED</text>
<text x="332" y="399.3">&lt;Checked By&gt;</text>
<text x="373.9" y="397">&lt;Checked Date&gt;</text>
<text x="332.7" y="406.7">ENGINEER</text>
<text x="397.6" y="405.1">SIZE</text>
<text x="407.7" y="405.1">DWG. NO.</text>
<text x="437.1" y="406.9">&lt;Drawing Number&gt;</text>
<text x="484.4" y="405.4">SHEET</text>
<text x="504.3" y="406.4">6 of 15</text>
<text x="524.6" y="405.1">PROD</text>
<text x="525.1" y="407.7">REV.</text>
<text x="332.5" y="412.5">VAIBHAV DOSHI</text>
<text x="407.7" y="411.5">FILE</text>
<text x="426.2" y="413.3">CCCNGP_MPC5534_BOARD_REV3.0.sch</text>
<text x="484.2" y="411.7">SCALE</text>
<text x="502.7" y="413">&lt;Scale&gt;</text>
<text x="526.8" y="412.2">A</text>
</g>
</svg>
